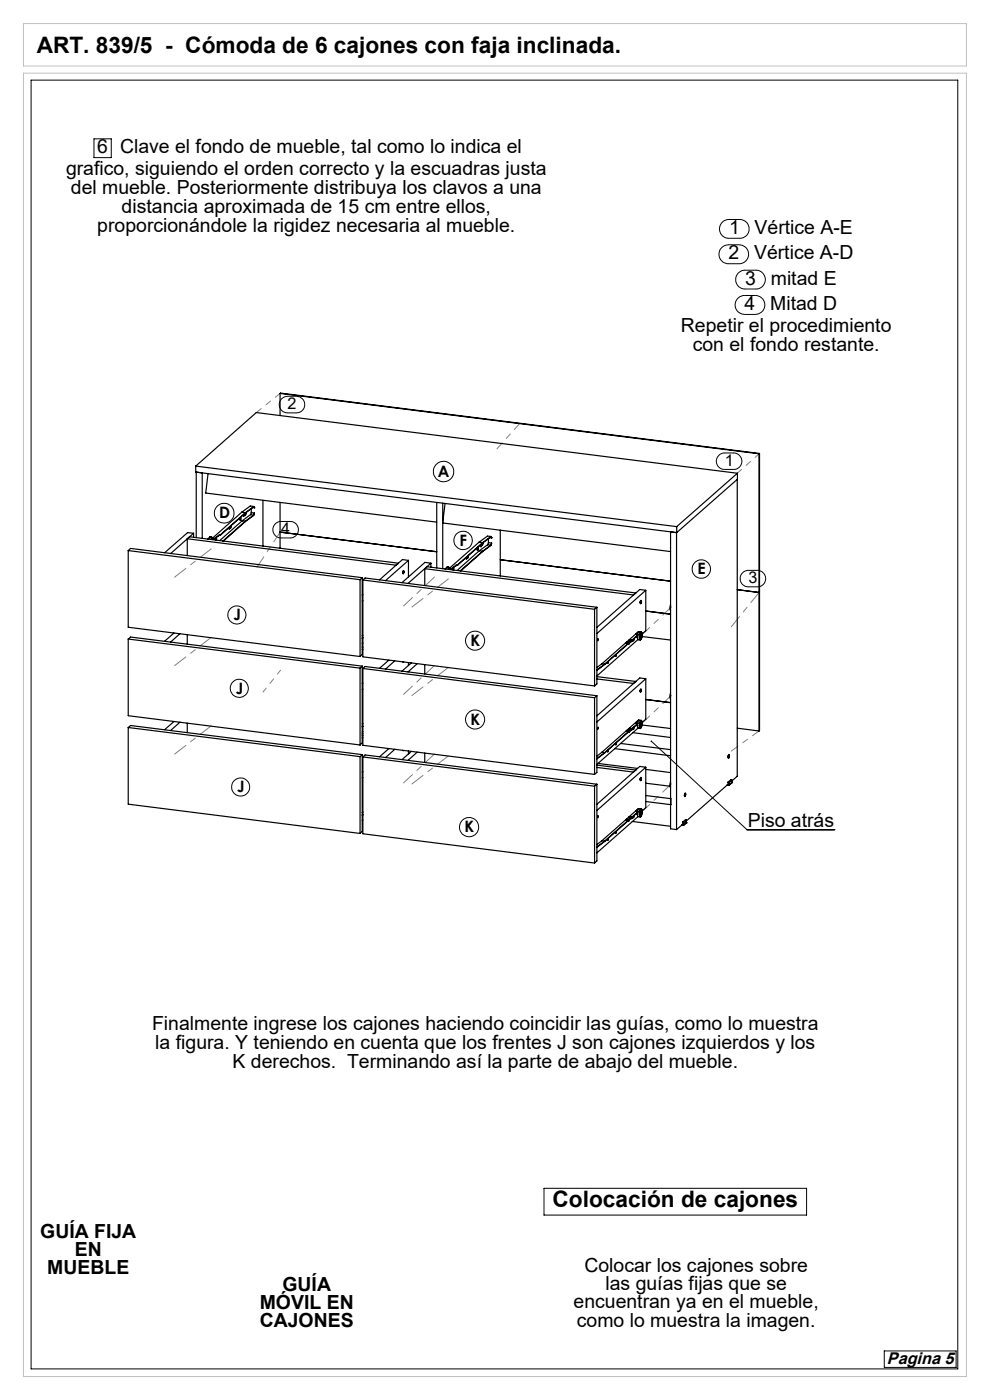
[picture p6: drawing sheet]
<svg xmlns="http://www.w3.org/2000/svg" width="210mm" height="297mm" viewBox="0 0 210 297" stroke-linecap="round" stroke-linejoin="round" font-family="sans-serif">
<g fill="none" stroke="#000" stroke-width=".21">
<path d="M6.6 17h196.6v273.4h-196.6zM19.9 29.5h3.7v3.9h-3.7zM152.9 52.7l.2-.1a1.97 1.97 0 0 1 1.4-.7h2.3a2.01 2.01 0 0 1 2 2 2.01 2.01 0 0 1-2 2h-2.3a2.02 2.02 0 0 1-1.8-1.1 2.02 2.02 0 0 1 .2-2.1zM153.3 47.1l1.1-.5h2.5a1.99 1.99 0 0 1 2 2 1.99 1.99 0 0 1-2 1.9h-2.3a1.99 1.99 0 0 1-1.8-1.2 1.99 1.99 0 0 1 .5-2.2zM156.6 57.9a1.92 1.92 0 0 1 1.4-.6h2.3a1.99 1.99 0 0 1 2.1 2 1.99 1.99 0 0 1-2.1 2h-2.3a2 2 0 0 1-1.8-1.2 2 2 0 0 1 .4-2.2zM156.6 63.2l1.1-.5h2.5a2.01 2.01 0 0 1 2 2 2.01 2.01 0 0 1-2 2h-2.3a2.01 2.01 0 0 1-1.8-1.3 2.01 2.01 0 0 1 .5-2.2zM59.8 84.6l.6-.4 .6-.1h1.9a1.76 1.76 0 0 1 1.7 1.7 1.76 1.76 0 0 1-1.7 1.8h-1.9a1.76 1.76 0 0 1-1.7-1.1 1.76 1.76 0 0 1 .5-1.9zM152.6 96.4l.9-.3h2.1a1.75 1.75 0 0 1 1.8 1.7 1.75 1.75 0 0 1-1.8 1.8h-1.9a1.75 1.75 0 0 1-1.7-1.2 1.75 1.75 0 0 1 .6-2zM58.4 111.1l1-.5h2.2a1.75 1.75 0 0 1 1.7 1.8 1.75 1.75 0 0 1-1.7 1.7h-2a1.76 1.76 0 0 1-1.6-1.1 1.76 1.76 0 0 1 .4-1.9zM157.4 121.6l.5-.4 .7-.2h2.1a1.75 1.75 0 0 1 1.7 1.7 1.75 1.75 0 0 1-1.7 1.8h-1.9a1.73 1.73 0 0 1-1.6-1 1.73 1.73 0 0 1 .2-1.9zM138.2 157.3l20.2 18.7h18.7M115.4 252.1h55.7v5.7h-55.7z"/>
<path d="M187.6 286.6h15.2v3.5h-15.2z"/>
<circle cx="47.5" cy="108.9" r="2.1"/>
<circle cx="94.1" cy="100" r="2.17"/>
<circle cx="98.2" cy="114.6" r="1.95"/>
<circle cx="50.3" cy="130.5" r="1.92"/>
<circle cx="100.8" cy="135.9" r="2.02"/>
<circle cx="148.8" cy="120.7" r="1.95"/>
<circle cx="50.8" cy="146" r="1.92"/>
<circle cx="100.8" cy="152.6" r="2.02"/>
<circle cx="51" cy="167" r="1.92"/>
<circle cx="99.5" cy="175.5" r="2.03"/>
</g>
<path d="M5 15.5h200v276.5h-200zM5 5h200v9h-200z" fill="none" stroke="#c0c0c0" stroke-width=".21"/>
<path d="M161 96.3l-4.6 4.1" fill="none" stroke="#808080" stroke-width=".21" stroke-dasharray="15.2 1.3 1.3 1.3" stroke-dashoffset="14.1"/>
<path d="M37 122.4l7.8-6M44.8 135.2l-7.8 6M37 160l7.8-6" fill="none" stroke="#808080" stroke-width=".21" stroke-dasharray="15.2 1.3 1.3 1.3" stroke-dashoffset="12.2"/>
<path d="M161 125.7l-5.9 7.3" fill="none" stroke="#808080" stroke-width=".21" stroke-dasharray="15.2 1.3 1.3 1.3" stroke-dashoffset="12.4"/>
<path d="M87.4 128.8l7.7-6M95.1 141.6l-7.7 5.9M87.4 166.3l7.7-6" fill="none" stroke="#808080" stroke-width=".21" stroke-dasharray="15.2 1.3 1.3 1.3" stroke-dashoffset="12.3"/>
<path d="M59.5 112.8l-5 7.5M85.6 128.6l6.6-6.2M92.2 141.2l-6.6 6.1M85.6 166.1l6.6-6.2" fill="none" stroke="#808080" stroke-width=".21" stroke-dasharray="15.2 1.3 1.3 1.3" stroke-dashoffset="12.6"/>
<path d="M135.9 134.9l6.5-6.2M142.4 147.5l-6.5 6.2M135.9 172.4l6.5-6.1" fill="none" stroke="#808080" stroke-width=".21" stroke-dasharray="15.2 1.3 1.3 1.3" stroke-dashoffset="12.7"/>
<path d="M59.4 83.5l-5 4" fill="none" stroke="#808080" stroke-width=".21" stroke-dasharray="15.2 1.3 1.3 1.3" stroke-dashoffset="13.9"/>
<path d="M110.2 89.9l-4.8 5.3M161 155.1l-5.9 4.2" fill="none" stroke="#808080" stroke-width=".21" stroke-dasharray="15.2 1.3 1.3 1.3" stroke-dashoffset="13.5"/>
<path d="M59.5 142.2l-3.7 4.6" fill="none" stroke="#808080" stroke-width=".21" stroke-dasharray="15.2 1.3 1.3 1.3" stroke-dashoffset="14.2"/>
<path d="M138 157.2a.18 .18 0 0 1 .3 .1 .18 .18 0 0 1-.2 .2 .18 .18 0 0 1-.1-.3l.2 .1z" fill="#000"/>
<g fill="none" stroke="#000" stroke-width=".25">
<path d="M41.5 98.9v1.3l102 12.8M41.5 98.9l102 12.8M41.5 98.9l12.9-11.4 102 12.9M59.4 83.5l101.6 12.8M59.4 83.5v4.7M59.4 83.5l101.7 12.7M161 96.3v58.8M161.1 96.2l-.1 .1M161.1 96.2l-.1 58.9M27.2 116.8v16.3l49.2 6.2M27.2 116.8l.5-.5 49.1 6.3M27.2 116.8l49.2 6.2"/>
<path d="M39.7 114.3v3.6M39.7 114.3l.5-.4 44.3 5.6-.5 .4zM41.1 113.1l-1.3-.1-4.9 4.3M41.1 113.1l-4.9 4.3M41.1 113.1v.9M41.6 114v-13.8l1.3 .1v13.9M44.1 100.5l-.5 4.1 49 6.2M44.6 113.9h.1M44.6 113.9l-.5 .5M44.6 114l.4 .4h.4M44.6 114l.4 .1M44.7 113.9l-.1 .1"/>
<path d="M44.7 113.9h.1M44.7 113.9l.3 .1M45 114v.1M45 114.1l.4 .3M45.8 114.1l.1 .1M45.9 114.2h.1M45.9 114.2v.4M45.9 114.2v-.2l-.1 .6M46.4 113.6l-1 .7-.4-.3M46.4 113.6h.1M46.4 113.6l-1 .8M46.8 113.4l-.4 .2"/>
<path d="M46.8 113.4v.1M46.8 113.5l-.4 .1M48.6 111.9v.3M48.7 111.8l-.1 .5v-.4M49 111.6l-.1 .4M49 111.5l-.1 .5v-.3M50.9 109.9v.5l.2-.3M51 110.1l-.1 .2M51 110.1h.1M51 109.8v.3M51.1 109.7v.4M51.3 108.7l.8 .1"/>
<path d="M51.3 108.7l-6.2 5.4M51.4 110.5l-4.8 4.2M51.4 110.5l.6 .1M51.7 109.1v.4M51.8 109.1l-.1 .4v-.3M52 108.9v.4l.2-.4-.2 .5-.1-.4M52 109.1v.2M52 109.1h.1M52 109v.1M52 109h.1M52 109.3h.1M52 110.6l-4.7 4.2"/>
<path d="M52 108.9v.1M52.1 108.8l-5.3 4.6M52.1 109l-.1 .1M53.1 109.2l-1.7 1.3M53.1 109.2l.7 .1M53.3 107.9v.9M53.3 108.8l-.2 .4M53.3 108.8h.7M53.6 107.7h.4M53.8 109.3l-1.8 1.3M53.8 107.5l.2 .2M53.8 107.5l-1.7 1.3"/>
<path d="M53.8 107.5l-.7-.2-1.8 1.4M54 108.8l-.2 .5M54 108.8l-.2 .6-1.8 1.3-4.6 4.1M54 107.7l-.2-.2-1.7 1.3-5.3 4.7M55.8 106.1v9.7M59.4 112.9l33.2 4.1M59.4 106.6v9.7M86.6 118.9v3.5M86.6 118.9l-1.2-.2-4.9 4.3M86.6 118.9l-4.8 4.3M91.4 119.5l-1.3-.2-4.8 4.3M91.4 119.5l-4.9 4.3"/>
<path d="M91.4 119.5v.8M92.6 106.6v13.9M93.9 106.7v13.9M94.4 106.8l-.5 4.1 48.3 6.1M96.7 119.9l-1 .8-.4-.3M96.7 119.9v.1M97.1 119.8l-.4 .1M97.1 119.8v.1M97.1 119.9l-.4 .1M99 118.2l-.1 .4M99 118.2v.4l-.1-.4M99.3 118l-.1 .4"/>
<path d="M99.3 117.9v.5l-.1-.4M101.2 116.2l.1 .6 .1-.4M101.3 116.4l-.1 .3M101.3 116.4h.1M101.3 116.2v.2M101.4 116.1v.3M101.6 115l.8 .1M101.6 115l-6.2 5.5M101.7 116.8l-4.8 4.2M101.7 116.8l.7 .1M102 115.6h.1l-.1 .1 .1 .2-.1-.3M102 115.5v.1"/>
<path d="M102.1 115.5l-.1 .1M102.1 115.5v.4l-.1-.4M102.2 115.4l-.2 .6v-.4M102.3 115.6h.1M102.3 115.2v.4M102.4 116.9l-4.8 4.2M102.4 115.1l-5.3 4.7M102.4 115.2l-.1 .5v-.4M103.4 115.6l-1.7 1.2M103.4 115.6h.7M103.6 114.3v.8M103.6 115.1l-.2 .5"/>
<path d="M103.6 115.1l.7 .1M103.9 114l.4 .1M104.1 115.6l-1.7 1.3M104.1 113.8l-1.7 1.3M104.1 113.8l.2 .3M104.1 113.8l-.7-.1-1.8 1.3M104.3 115.2l-.2 .4M104.3 115.2l-.2 .5-1.7 1.3-4.7 4.1M104.3 114.1l-.2-.2-1.7 1.3-5.3 4.7M106.1 118.7l36.1 4.6M106.1 112.5v9.7M142.2 112.9l1.3 .1v63l-1.3-.2z"/>
<path d="M143.5 111.7v1.3M156.4 101.7v63l-1.1 1M156.4 100.4l-12.9 11.3M156.4 100.4v1.3l-12.9 11.3M27.2 135.6l.5-.5 49.1 6.2M27.2 135.6l49.2 6.1M27.2 135.6v16.2l49.2 6.2M36.9 134.3l-2 1.7M38.2 134.4l-2 1.8M39.7 134.7v2M76.4 123v16.3M76.8 122.6v16.2l-.4 .5"/>
<path d="M76.8 122.6l-.4 .4M76.8 137.8h.2M76.8 137.3h.2M77 135.3l-.2 .1M77 135.4h-.2M77 134.8h-.2M77 136.4l-.2 .1M77 123l49.1 6.3M77 123v16.3l49.1 6.2M77 123l.4-.4 49.2 6.2M77 126.1l-.2 .1M77 127.4l-.2 .1"/>
<path d="M85.5 121.2l.2 .1-.2 .3zM85.5 121.1l.2 .1-.1 .5a.38 .38 0 0 1-.1-.6zM85.5 121.4h.1M85.5 121.4v.1M85.5 121.3h.1M85.6 121.4l-.1 .1M85.6 121.3v-.2l-.1 .3M85.6 121.4v.2l-.1-.1M85.6 121.3l.1 .1M85.7 121.4h-.1M90.1 120.6v3.6M90.1 120.6l.5-.4 44.3 5.6-.5 .4z"/>
<path d="M94.9 120.3h.1M94.9 120.3l-.5 .4M94.9 120.4l.8 .4M94.9 120.4l.4 .1M95 120.3l-.5 .4M95 120.3l-.1 .1M95 120.3h.1M95 120.3l.3 .1M95.3 120.4v.1M95.3 120.5l.4 .3M96.2 120.4v.2M96.2 120.6h.1"/>
<path d="M96.2 120.6v.3M96.2 120.6v-.2l-.1 .5M96.7 120l-1 .8M126.1 129.3v16.2M126.6 128.8l-.5 .5M126.6 128.8v16.3l-.5 .4M126.8 135.5v.5zM130.6 138.9v.3M130.7 138.8v.5l-.1-.4M132.8 136.4l.7 .1M132.8 136.4h.5M133 136.3v.1"/>
<path d="M133 136.3h.5M133 136.2v.1M133 136.2h.5M133 136.2l-.2 .2M133.2 136.6h.2M133.2 136.6h.1M133.3 136.4l.1 .1M133.3 136.5h.1M133.3 136.4l-5 4.5M133.3 136.5l-5 4.5-1.7 1.2M133.3 135.9h.1M133.3 136.5v.1"/>
<path d="M133.3 135.9l.6 .1M133.4 135.9h.5M133.5 136.5h-.1M133.5 136.3v.2M133.5 136.2v.1M133.5 136.3h.1M133.5 136.3l-.2 .3M133.5 135.8v.1M133.5 135.8l.6 .1M133.6 135.7l-.1 .1M133.6 135.7l.5 .1M133.6 135.7l-.3 .2"/>
<path d="M133.9 136h.1M133.9 136l-.4 .2M133.9 136v.1M133.9 136l-.4 .3M133.9 136.1h-.1h.1M134 136l-.1 .1M134.1 135.9l-.1 .1M134.1 135.8v.1M134.4 135.6l-.1 .3M134.5 135.5l-.1 .5v-.4M135 135l.2 .1M135.2 135.1l.1 .5 .5 .2"/>
<path d="M135.2 134.9v.2M135.3 134.5l-.2 .1M135.3 134.7l-1.2 1.2M135.3 134.7l-1.2 1.1M135.3 135.7l-8.7 7.7M135.5 134v.1M135.5 134l-.7 .6 .5 .1M135.5 134l-7.8 6.8M135.8 127.7l.1 .2v-.2M135.9 134.2v-.1a.35 .35 0 0 1 .3 .2 .35 .35 0 0 1 0 .4v.4a.38 .38 0 0 1-.1 .5 .38 .38 0 0 1-.4 .1l-.1-.7zM135.9 134.7h.1l-.1 .5zM135.9 127.7h.1"/>
<path d="M135.9 127.5v.4zM135.9 127.7h-.1M135.9 127.7v-.2v.2M135.9 127.7l-.1 .1M136 134.2a1.14 1.14 0 0 1-.2 1.5l-.2-.7zM136 134.2l.1 .9-.3 .6M136 134.6l-.3 .3v.3h.2M136 127.3l-.1 .8a.3 .3 0 0 1-.2-.3 .3 .3 0 0 1 .2-.3zM136 134.1l-.5-.1-.2 .7M136.2 135l6 .8M137 129.6l5.2 .7-5.2-.7M137 125.2l-1.3-.1-9.1 8"/>
<path d="M137 125.2l-10.4 9.2M137 125.2v8.6l-.8 .7M142.2 128.3l-.1 .6 .1 .7M156.4 125.1l4.6 .6 .1-.1M27.2 154.3v16.3l49.2 6.2M27.2 154.3l49.2 6.2M27.2 154.3l.5-.4 49.1 6.2M36.9 153.1l-2 1.7M38.2 153.2l-2 1.8M39.7 153.4v2M76.4 141.7v16.3M76.8 141.3l-.4 .4"/>
<path d="M76.8 141.3v16.3l-.4 .4M76.8 155.7h.2M76.8 156.5h.2M76.8 156l.2 .1M77 154l-.2 .1M77 154.1l-.2 .1M77 153.5l-.2 .1M77 155.2l-.2 .1M77 141.8v16.3l49.1 6.2M77 141.8l49.1 6.2M77 141.8l.4-.4 49.2 6.2M77 144.9l-.2 .1"/>
<path d="M77 146.2l-.2 .1M82.5 140l-2 1.8M82.5 158.8l-2 1.7M83.7 140.2l-1.9 1.8M83.7 159l-1.9 1.7M85.4 140.4h.2M85.4 159.2h.2M86.6 159.8h.2M86.6 140.5v.7M86.6 159.3v.6M87.2 140.6l-1.9 1.8M87.2 159.4l-1.9 1.7"/>
<path d="M88.5 140.8l-2 1.8M88.5 159.6l-2 1.7M90.1 141v2M90.1 159.8v1.9M126.1 148v16.3M126.6 147.6v16.3l-.5 .4M126.6 147.6l-.5 .4M126.6 143.5l8.3 1.1-.5 .4-7.8-1M126.8 154.3v.4zM127.7 140.8l.6 .1M127.7 140.8l-1.1 .8M127.7 159.6l.6 .1"/>
<path d="M127.7 159.6l-1.1 .8M128.3 140.9l-1.7 1.2M128.3 159.7l-1.7 1.2M128.9 140.4v.3M129 140.3l-.1 .5v-.4M129 159.1v.3l-.1 .1v-.3v.3M130.4 158.8l11.8 1.5M130.6 157.7v.3M130.7 157.6v.4l-.1-.3M131.7 157.7l10.5 1.3M132.8 155.1l.7 .1M132.8 155.1l.5 .1"/>
<path d="M133 155v.1M133 155l.5 .1M133 154.9v.1M133 154.9l.5 .1M133 154.9l-.2 .2M133.2 155.4h.2M133.2 155.3l.1 .1M133.3 155.2l.1 .1M133.3 155.3h.1M133.3 155.2l-5 4.5M133.3 155.3l-5 4.4-1.7 1.3M133.3 154.7h.1"/>
<path d="M133.3 155.3v.1M133.4 154.7h.5M133.5 155.2l-.1 .1M133.5 155.1v.1M133.5 155v.1M133.5 155.1h.1M133.5 155.1l-.2 .3M133.5 154.5v.2M133.5 154.5l.6 .1M133.6 154.5h-.1M133.6 154.5h.5M133.6 154.5l-.3 .2"/>
<path d="M133.8 154.9h.1M133.9 154.7h.1M133.9 154.8h.1M133.9 154.7l-.4 .3M133.9 154.8v.1M133.9 154.8l-.4 .3M134 154.8l-.1 .1M134.1 154.6l-.1 .2M134.1 154.5v.1M134.2 155.4l8 1.1M134.4 154.3l-.1 .4M134.5 154.3l-.1 .4v-.3"/>
<path d="M135 153.8l.2 .1M135.2 153.9l.1 .5 .5 .1M135.2 153.6v.3M135.3 153.3l-.2 .1M135.3 153.4l-1.2 1.3M135.3 153.4l-1.2 1.1M135.3 154.5l-8.7 7.7M135.5 152.8h.1M135.5 152.8l-.7 .5 .5 .1M135.5 152.8l-7.8 6.8M135.8 146.5l.1 .2zM135.9 153l.1-.1a1.14 1.14 0 0 1-.2 1.5l-.2-.6z"/>
<path d="M135.9 153.4l.1 .1-.1 .5zM135.9 146.5h.1M135.9 146.3v.4zM135.9 146.5h-.1M135.9 146.4h.1M135.9 146.2v.6a.3 .3 0 0 1-.2-.2 .3 .3 0 0 1 .2-.3zM135.9 146.4v-.1v.2M136 152.8a1.31 1.31 0 0 1-.2 1.7l-.2-.7zM136 152.9l.1 1-.3 .5M136 153.4l-.3 .3v.2l.2 .1M136 146.4l-.2 .1M136 146.4h-.1"/>
<path d="M136 152.8h-.5l-.2 .6M136.2 153.8l6 .7M137 148.4l5.2 .7-5.2-.7M137 144v8.6l-.8 .6M137 144l-1.3-.2-9.1 8.1M137 144l-10.4 9.2M142.2 147l-.1 .6 .1 .7M156.4 154.5l4.6 .6M76.4 160.5v16.3M76.8 160.1v16.3l-.4 .4M76.8 160.1l-.4 .4M77 172.8l-.2 .1"/>
<path d="M77 172.9l-.2 .1M77 172.3l-.2 .1M77 174l-.2 .1M77 160.6v16.3l49.1 6.2M77 160.6l49.1 6.2M77 160.6l.4-.4 49.2 6.2M77 163.7l-.2 .1M77 165l-.2 .1M126.1 166.8v16.3M126.6 166.4v16.2l-.5 .5M126.6 166.4l-.5 .4M126.6 162.3l8.3 1.1-.5 .4-7.8-1"/>
<path d="M126.8 173v.5zM126.8 162l8.5 1M127.7 178.4h.6M127.7 178.4l-1.1 .8M128.3 178.4l-1.7 1.3M128.9 177.9v.4M129 177.9l-.1 .4v-.3M130.7 176.4l-.1 .4M132.8 173.9l.5 .1M133 173.8v.1M133 173.8l.5 .1M133 173.7v.1"/>
<path d="M133 173.7l.5 .1M133 173.7l-.2 .2M133.2 174.1l.2 .1M133.3 174h.1M133.3 174.1h.1M133.3 174l-5 4.4M133.3 174.1l-5 4.4-1.7 1.3M133.3 173.4h.1M133.3 174l.1 .1M133.3 174h.2M133.4 173.4l.5 .1M133.5 174l-.1 .1"/>
<path d="M133.5 173.9v.1M133.5 173.8v.1M133.5 173.3v.1M133.5 173.3l.6 .1M133.6 173.2l-.1 .1M133.6 173.2l.5 .1M133.6 173.2l-.3 .2M133.8 173.7h.1M133.8 173.6h.1M133.9 173.5h.1M133.9 173.6h.1M133.9 173.6l-.6 .5"/>
<path d="M133.9 173.5l-.4 .3M134 173.5l-.1 .1M134.1 173.4l-.1 .1M134.1 173.3v.1M134.1 174.3l8.1 1M134.4 173.1l-.1 .4M134.5 173.1l-.1 .4v-.4M135 172.5l.2 .2M135.2 172.7l.2 .5 .4 .1M135.2 172.4v.3M135.3 172l-.2 .2M135.3 172.2l-1.2 1.2"/>
<path d="M135.3 172.2l-1.2 1.1M135.3 173.2l-8.7 7.7M135.5 171.6l-.7 .5 .5 .1M135.5 171.6h.1M135.5 171.6l-7.8 6.8M135.8 171.8l.2-.1a1.14 1.14 0 0 1-.2 1.5l-.2-.7zM135.8 165.3h.1M135.9 171.7v-.1a.35 .35 0 0 1 .3 .2 .35 .35 0 0 1 0 .4v.5a.48 .48 0 0 1-.5 .6l-.1-.7zM135.9 172.2h.1l-.1 .6zM135.9 165l.1 .1-.1 .5a.3 .3 0 0 1-.2-.3 .3 .3 0 0 1 .2-.3zM135.9 165.2h.1M135.9 165.1l.1 .1-.1 .3z"/>
<path d="M135.9 165.3v.2v-.2M135.9 165.2l-.1 .1M135.9 165.2v-.2v.2M136 171.7l.1 1-.3 .5M136 172.2l-.3 .2 .2 .4M136 165.2l-.1 .1M136 165.2h-.1M136 171.6h-.5l-.2 .6M137 163.2l5.2 .7M137 166.2l5.1 .6M137 168.8l5.3 .6v1.3l-5.3-.7M137 162.8v8.5l-.8 .7"/>
<path d="M137 162.8l-1.3-.2-9.1 8M137 162.8l-10.4 9.1M142.2 165.8l-.1 .6 .1 .7M144.6 175.1h.3M144.6 175l.3 .1M144.8 174.5l.1 .1M144.8 174.4v.1M144.8 174.4l.2 .2M144.8 174.5v.4l-1.3 1.1M144.9 174.6h.1M144.9 175.1h.1M144.9 174.6v.5"/>
<path d="M145 175.1h.1M145 174.6v.5M145.3 168.7h.1M145.3 168.5h.1M145.3 168.3l.2 .3-.3 .4zM145.3 168.5v.3v-.1M145.3 168.5v.2M145.4 173.9l.2 .1v.6M145.4 173.9l.2 .2-.6 .5M145.4 173.9l-.6 .5M145.6 174.6h.1M145.6 174.6l-.6 .5"/>
<path d="M154.4 166l.2 .1M154.4 165.9v.1M154.4 165.9l.2 .2M154.4 166v.4l-8.8 7.8M154.5 160.5h.1M154.6 160.1a.39 .39 0 0 1 0 .7zM154.6 166.1h.1M154.6 166.6h.1M154.6 166.6h-.4h.4M154.6 160.3v.3zM154.6 166.1v.5M155.1 165.4l.2 .2"/>
<path d="M155.1 165.4l.1 .2M155.1 165.4l-.7 .5M155.2 166v.1M155.2 166h.1M155.2 166.1l-.6 .5M155.2 165.6l-.6 .5M155.2 165.6v.4M155.2 166l-.6 .6M155.2 165.6h.1M155.3 166l-.1 .1M155.3 165.6v.4"/>
</g>
<g font-size="4.8">
<text x="7.8" y="11.2">ART. 839/5 - Cómoda de 6 cajones con faja inclinada.</text>
<text x="117.2" y="256">Colocación de cajones</text>
</g>
<g font-size="4.1">
<text x="20.6" y="32.5">6</text>
<text x="25.5" y="32.5">Clave el fondo de mueble, tal como lo indica el</text>
<text x="14" y="37.2">grafico, siguiendo el orden correcto y la escuadras justa</text>
<text x="15" y="41.2">del mueble. Posteriormente distribuya los clavos a una</text>
<text x="25.8" y="45.2">distancia aproximada de 15 cm entre ellos,</text>
<text x="20.6" y="49.2">proporcionándole la rigidez necesaria al mueble.</text>
<text x="154.6" y="49.6">1</text>
<text x="160.1" y="49.6">Vértice A-E</text>
<text x="154.5" y="55">2</text>
<text x="160" y="55">Vértice A-D</text>
<text x="158" y="65.7">4</text>
<text x="158.1" y="60.4">3</text>
<text x="163.4" y="65.7">Mitad D</text>
<text x="163.5" y="60.4">mitad E</text>
<text x="144.4" y="70.4">Repetir el procedimiento</text>
<text x="146.9" y="74.4">con el fondo restante.</text>
<text x="158.6" y="175.3">Piso atrás</text>
<text x="32.3" y="218.5">Finalmente ingrese los cajones haciendo coincidir las guías, como lo muestra</text>
<text x="32.9" y="222.6">la figura. Y teniendo en cuenta que los frentes J son cajones izquierdos y los</text>
<text x="49.3" y="226.6">K derechos. Terminando así la parte de abajo del mueble.</text>
<text x="8.5" y="262.6">GUÍA FIJA</text>
<text x="15.9" y="266.5">EN</text>
<text x="124" y="269.8">Colocar los cajones sobre</text>
<text x="10" y="270.3">MUEBLE</text>
<text x="59.9" y="273.9">GUÍA</text>
<text x="128.4" y="273.7">las guías fijas que se</text>
<text x="55.1" y="277.7">MÓVIL EN</text>
<text x="55.1" y="281.6">CAJONES</text>
<text x="121.7" y="277.6">encuentran ya en el mueble,</text>
<text x="122.4" y="281.4">como lo muestra la imagen.</text>
</g>
<text font-size="3.6" x="188.1" y="289.3">Pagina 5</text>
<g font-size="3.4">
<text x="61" y="86.8">2</text>
<text x="153.7" y="98.8">1</text>
<text x="59.7" y="113.3">4</text>
<text x="158.8" y="123.7">3</text>
</g>
<g font-size="3.3">
<text x="92.9" y="101.1">A</text>
<text x="46.5" y="109.9">D</text>
<text x="97.5" y="115.8">F</text>
<text x="148" y="121.8">E</text>
<text x="49.5" y="131.5">J</text>
<text x="99.8" y="137">K</text>
<text x="50" y="147.1">J</text>
<text x="99.8" y="153.7">K</text>
<text x="50.3" y="168.1">J</text>
<text x="98.5" y="176.6">K</text>
</g>
</svg>
